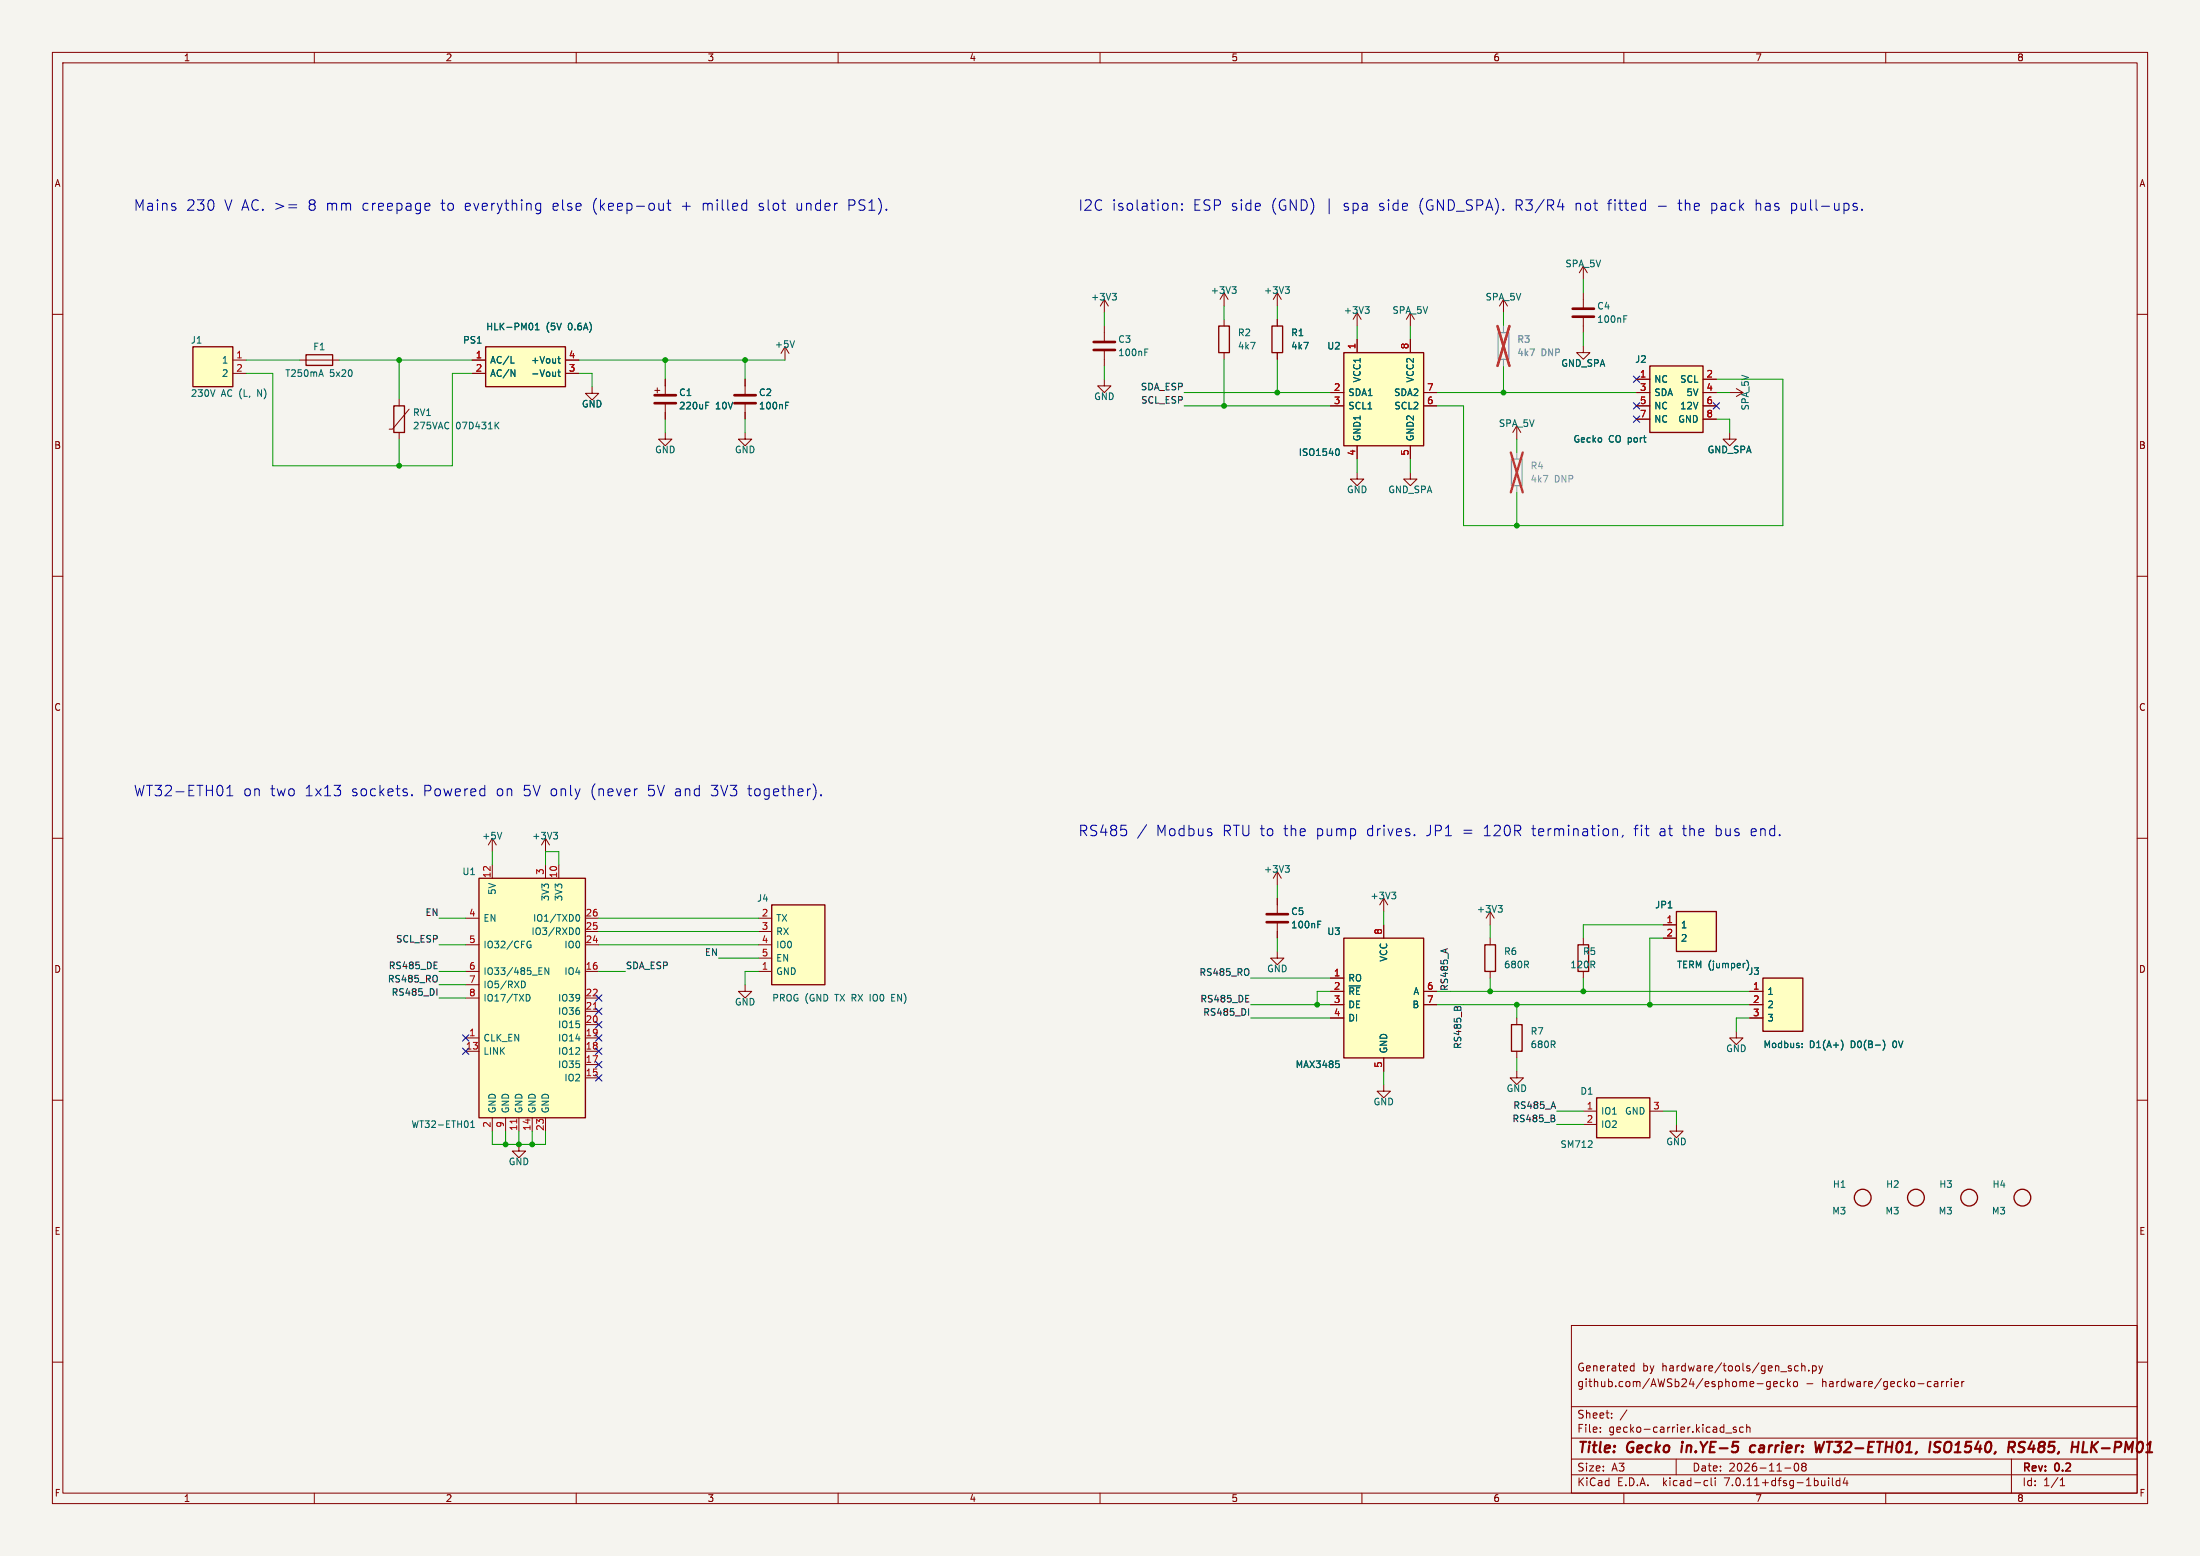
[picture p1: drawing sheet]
<svg xmlns="http://www.w3.org/2000/svg" width="420mm" height="297mm" viewBox="0 0 420 297" stroke-linecap="round" stroke-linejoin="round" font-family="sans-serif">
<path d="M0 0h420v297h-420z" fill="#f5f4ef" stroke="#f5f4ef" stroke-width=".19"/>
<g fill="none" stroke="#840000" stroke-width=".19">
<path d="M10 10h400v277h-400zM12 12h396v273h-396zM60 10v2M110 10v2M160 10v2M210 10v2M260 10v2M310 10v2M360 10v2M10 60h2M210.1 58.4l.7-1.2 .8 1.2M210.8 57.2v2.5"/>
<path d="M232.9 57.2l.8-1.3 .7 1.3M233.7 55.9v2.5M243.1 57.2l.7-1.3 .8 1.3M243.8 55.9v2.5M259.1 59.7v2.5M269.2 59.7v2.5M286.3 58.4l.7-1.2 .8 1.2M287 57.2v2.5M301.5 52.1l.8-1.3 .7 1.3M302.3 50.8v2.5M302.3 55.9v3M408 60h2"/>
<path d="M44.4 68.7h2.6M44.4 71.3h2.6M57.1 68.7h7.7M76.2 76.2v1.3M78.1 78.1l-3.2 3.8h-.6M90.2 68.7h2.5M90.2 71.3h2.5M107.9 68.7h2.6M107.9 71.3h2.6M113 73.8v1.3h1.3l-1.3 1.3-1.2-1.3h1.2M127 72.4v3M127 77v3"/>
<path d="M142.2 72.4v3M142.2 77v3M149.1 67.5l.8-1.3 .7 1.3M149.9 66.2v2.5M210.8 72.4v1.3h1.3l-1.3 1.2-1.3-1.2h1.3M210.8 62.2v3.1M210.8 66.8v3.1M233.7 61v1.2M233.7 67.3v1.3M243.8 61v1.2M243.8 67.3v1.3M254 74.9h2.5"/>
<path d="M254 77.5h2.5M258.3 61l.8-1.3 .7 1.3M259.1 64.8v2.5M268.5 61l.7-1.3 .8 1.3M269.2 64.8v2.5M271.8 74.9h2.5M271.8 77.5h2.5M302.3 66v1.3h1.2l-1.2 1.3-1.3-1.3h1.3M302.3 60.5v3M312.4 72.4h2.6M312.4 74.9h2.6M312.4 77.5h2.6"/>
<path d="M325.1 72.4h2.6M325.1 74.9h2.6M325.1 77.5h2.6M330.2 74.9h2.5M331.5 74.2l1.2 .7-1.2 .8M76.2 82.6v1.2M127 82.6v1.2h1.3l-1.3 1.3-1.3-1.3h1.3M142.2 82.6v1.2h1.3l-1.3 1.3-1.2-1.3h1.2M259.1 90.2v1.2h1.2l-1.2 1.3-1.3-1.3h1.3M259.1 85.1v2.5M269.2 90.2v1.2h1.3l-1.3 1.3-1.2-1.3h1.2M269.2 85.1v2.5"/>
<path d="M288.8 82.6l.8-1.3 .7 1.3M289.6 81.3v2.5M312.4 80h2.6M325.1 80h2.6M330.2 82.6v1.2h1.3l-1.3 1.3-1.3-1.3h1.3M10 110h2M408 110h2M10 160h2M408 160h2M88.9 175.3h2.5M93.2 161.3l.8-1.3 .7 1.3M94 160v2.6"/>
<path d="M94 165.1v2.5M103.4 161.3l.7-1.3 .8 1.3M104.1 160v2.6M104.1 165.1v2.5M106.7 165.1v2.5M111.8 177.8h2.5M111.8 175.3h2.5M144.8 177.8h2.5M144.8 175.3h2.5M243.1 167.6l.7-1.2 .8 1.2M243.8 166.4v2.5M243.8 171.5v3"/>
<path d="M243.8 176v3.1M263.4 172.7l.8-1.2 .7 1.2M264.2 171.5v2.5M264.2 176.5v2.6M283.7 175.3l.8-1.3 .7 1.3M284.5 174v2.5M284.5 179.1v1.2M302.3 179.1v1.2M317.5 176.5h2.5M317.5 179.1h2.5M88.9 198.1h2.5M88.9 185.4h2.5"/>
<path d="M88.9 190.5h2.5M88.9 180.3h2.5M88.9 188h2.5M111.8 198.1h2.5M111.8 185.4h2.5M111.8 195.6h2.5M111.8 193h2.5M111.8 190.5h2.5M111.8 180.3h2.5M142.2 188v1.2h1.3l-1.3 1.3-1.2-1.3h1.2M144.8 185.4h2.5M144.8 180.3h2.5"/>
<path d="M144.8 182.9h2.5M243.8 181.6v1.3h1.3l-1.3 1.3-1.2-1.3h1.2M254 186.7h2.5M254 189.2h2.5M254 191.8h2.5M254 194.3h2.5M271.8 189.2h2.5M271.8 191.8h2.5M284.5 185.4v1.3M289.6 194.3v1.3M302.3 185.4v1.3M331.5 196.9v1.2h1.2l-1.2 1.3-1.3-1.3h1.3"/>
<path d="M334 189.2h2.5M334 191.8h2.5M334 194.3h2.5M10 210h2M88.9 200.7h2.5M94 213.4v2.5M96.5 213.4v2.5M99.1 218.4v1.3h1.2l-1.2 1.3-1.3-1.3h1.3M99.1 213.4v2.5M101.6 213.4v2.5M104.1 213.4v2.5M111.8 200.7h2.5"/>
<path d="M111.8 205.7h2.5M111.8 203.2h2.5M264.2 207v1.3h1.2l-1.2 1.3-1.3-1.3h1.3M264.2 201.9v2.6M289.6 204.5v1.2h1.2l-1.2 1.3-1.3-1.3h1.3M289.6 200.7v1.2M302.3 212.1h2.5M302.3 214.6h2.5M315 212.1h2.5M320 214.6v1.3h1.3l-1.3 1.3-1.2-1.3h1.2M408 210h2M10 260h2"/>
<path d="M300 253h108v32h-108zM408 260h2M300 278.5h108M300 274.5h108M300 268.5h108M305.5 273.2v.2M305.5 272.5v.1M307.7 270.5v.2M307.7 269.8v.1M310.6 269.1l-1.3 1.9M311.4 261.6h.5M311.4 260.8h.5"/>
<path d="M311.9 260.2v1.5M320 278.5v3M329.4 273.5h1.2M331.4 272.5l-.3-.1-.2 .2v.2l.5 .2v.3h-.5M332.8 272.5l-.4-.1-.3 .3 .1 .6h.6M333.4 272.5l.3-.1 .3 .1 .1 .9M333.4 271.9v1.5M335.4 264.1h1.2M337.9 263.8l-.4-.1-.3 .3 .2 .6h.5M337.9 263.7v1.2l-.2 .3-.4-.1M338.6 264.2l.7-.2-.1-.2-.4-.1-.2 .2 .1 .7h.5M340.6 263.8l-.4-.1-.3 .3 .1 .6h.6"/>
<path d="M341.2 263.2v1.5M341.4 264.1l.4 .6M341.8 263.7l-.6 .6M342.5 263.8l.4-.1 .3 .3v.4l-.3 .3-.4-.1-.1-.2zM342.7 279.4l.2-.1a.8 .8 0 0 1 .5 .7 .8 .8 0 0 1-.5 .8 1 1 0 0 1-.2-1.4zM342.9 260.7l.4 .1M343.3 261.6l-.4 .1M343.9 260.2v1.5M343.9 260.8l.3-.1 .3 .1 .1 .9M344.2 279.9l-.3-.3 .3-.3h.3l.3 .3-.3 .3M344.2 279.9l-.3 .3v.3l.3 .3h.3l.3-.3-.1-.4-.2-.2M344.2 279.9h.3"/>
<path d="M344.9 264.1h1.2M345.3 261.5v.2M346 260.8l.4-.1 .3 .3-.1 .6h-.6M346 260.7v1.5M347.2 260.7l.4 1M347.6 261.7l-.4 .5M347.9 260.7l-.3 1M370.7 263.7v1M371.1 263.7l-.3 .1-.1 .2M371.6 263.7v1M372 263.7l-.3 .1-.1 .2M372.5 263.2v.1"/>
<path d="M372.5 263.7v1M373.2 264.2l.7-.2-.1-.2-.4-.1-.2 .2v.7h.6M374.5 263.7v1M374.9 263.7l-.2 .1-.2 .2M384 278.5v6.5M60 285v2M110 285v2M160 285v2M210 285v2M260 285v2M300 281.5h108M310 285v2"/>
<path d="M325.6 282.6l.4 .1M326 283.5l-.4 .1M326.7 282.1v1.3l.2 .2M327.4 282.1v.1M327.4 282.6v1M340.7 280.2h1.2M349.1 282.1v.1M349.1 282.6v1M349.8 282.1v1.3l.2 .2M351.2 282.7l-.4-.1-.3 .3 .2 .6h.5M351.2 282.1v1.5M352.2 282l-.3 1.1h.9"/>
<path d="M352.6 282.6v1M360 285v2M393.3 283.6h.9M393.3 282.5l.4-.4v1.5"/>
</g>
<path d="M321.1 275.9l-.1 1.3M335.1 276a.66 .66 0 0 0-1 .3v.5l.1 .3h.8M346.5 275.2l.3 2 .5-1.4 .2 1.4 .8-2M368.5 275.2l-.2 2M370.5 275.3a.85 .85 0 0 0-1 .1 .45 .45 0 0 0 .2 .8l.5 .1a.51 .51 0 0 1 .1 .6 .51 .51 0 0 1-.4 .3l-.7-.1M383.6 275.2l.9 .1a.58 .58 0 0 1-.3 1h-.7M383.9 276.3l.6 .9M386.6 275.3a.85 .85 0 0 0-1 .1 .45 .45 0 0 0 .2 .8l.5 .1a.51 .51 0 0 1 .1 .6 .51 .51 0 0 1-.4 .3l-.7-.1M397.8 275.2l-.3 2h1M399.4 275.2l-.3 2M400.5 275.2l-1.2 1.1" fill="none" stroke="#840000" stroke-width=".4"/>
<g fill="#ffffc2" stroke="#ffffc2" stroke-width=".19">
<path d="M315 69.9h10.1v12.7h-10.1z"/>
<path d="M256.5 179.1h15.3v22.8h-15.3z"/>
<path d="M256.5 67.3h15.3v17.8h-15.3z"/>
<path d="M336.5 186.7h7.7v10.2h-7.7z"/>
<path d="M91.4 167.6h20.4v45.8h-20.4z"/>
<path d="M147.3 172.7h10.2v15.3h-10.2z"/>
<path d="M36.8 66.2h7.6v7.6h-7.6z"/>
<path d="M92.7 66.2h15.2v7.6h-15.2z"/>
<path d="M320 174h7.7v7.6h-7.7z"/>
<path d="M304.8 209.6h10.2v7.6h-10.2z"/>
</g>
<g fill="none" stroke="#840000" stroke-width=".25">
<path d="M36.8 66.2h7.6v7.6h-7.6zM58.4 67.7h5.1v2h-5.1zM75.2 77.5h2v5.1h-2zM92.7 66.2h15.2v7.6h-15.2zM232.7 62.2h2v5.1h-2zM242.8 62.2h2.1v5.1h-2.1zM256.5 67.3h15.3v17.8h-15.3zM315 69.9h10.1v12.7h-10.1zM91.4 167.6h20.4v45.8h-20.4zM147.3 172.7h10.2v15.3h-10.2zM256.5 179.1h15.3v22.8h-15.3zM320 174h7.7v7.6h-7.7z"/>
<path d="M283.5 180.3h2v5.1h-2zM288.5 195.6h2.1v5.1h-2.1zM301.2 180.3h2.1v5.1h-2.1zM336.5 186.7h7.7v10.2h-7.7zM304.8 209.6h10.2v7.6h-10.2z"/>
<circle cx="355.6" cy="228.6" r="1.6"/>
<circle cx="365.8" cy="228.6" r="1.6"/>
<circle cx="375.9" cy="228.6" r="1.6"/>
<circle cx="386.1" cy="228.6" r="1.6"/>
</g>
<g fill="none" stroke="#006464" stroke-width=".19">
<path d="M212.3 56h.8l-.4 .5M212.9 56.5l.2 .2v.3l-.2 .3M235.2 54.7h.8l-.4 .5M235.7 55.2l.3 .3v.3l-.3 .2M245.4 54.7h.7l-.4 .5M245.9 55.2l.2 .3v.3l-.2 .2M260.6 58.5h.8l-.4 .5M261.1 59l.3 .3v.3l-.3 .2M61.3 70.6l.4 1.2M97.6 69.3h.6M97.6 70.6l.7 1.2v-1.2M101.6 61.8l.1 .4-.1 .6"/>
<path d="M102.2 63h.7M102.2 62.1l.4-.4v1.3M106.5 71h.5M106.5 68.5h.5M106.7 68v1.1l.3 .2M106.7 70.6v1.1l.3 .1M134.7 77.4h.5M134.7 76.8h.6M150 77.4h.4M150 76.8h.6M151.7 65l-.4 1.3M218.6 67.2h.4"/>
<path d="M218.6 66.6h.6M310 60.9h.4M310 60.3h.6M94.7 81.1l.5 .8M95.2 80.6l-.7 .7M255.3 85.7a.68 .68 0 0 1 .4 .6 .68 .68 0 0 1-.4 .6M95.8 158.9l-.4 1.2M105.7 158.9h.7l-.4 .5M106.2 159.4l.2 .2v.3l-.2 .2M101.3 179.7l-.3-.1-.3 .2M109.9 177.6l.3-.5a.68 .68 0 0 1 .5 .6 .68 .68 0 0 1-.5 .7l-.3-.5M110.1 174.7l.1-.1a.68 .68 0 0 1 .5 .6 .68 .68 0 0 1-.5 .6l-.1-.1"/>
<path d="M245.4 165.2h.7l-.4 .5M245.9 165.7l.2 .2v.3l-.2 .3M251.6 176.4h.4M251.6 175.8h.6M265.7 170.3h.8l-.5 .5M266.2 170.8l.3 .2v.3l-.3 .3M286 172.8h.8l-.4 .5M286.5 173.3l.3 .3v.3l-.3 .2M99.6 187.3a.64 .64 0 0 1 .7 .6 .64 .64 0 0 1-.7 .6M100.5 189.8a.64 .64 0 0 1 .7 .6 .64 .64 0 0 1-.7 .7M101.1 180.4h.3l-.1 .5h-.3l-.3-.2M102.9 186h.6"/>
<path d="M102.9 184.7h.6M104.8 184.7v1.3l-.8-1.3v1.3M170.2 190.4h.5M170.8 189.8h-.6v1.3h.6M333 183.9h.2M333.5 183.3l.3 .5v.9M344 199.8v.2M344 199.2v.1M351.5 198.6a1.49 1.49 0 0 1 0 1.8M359.5 198.5a1.46 1.46 0 0 1 0 2M89.9 215.2h.7M89.9 214.3l.3-.4v1.3"/>
<path d="M255 202.5h.6M255.4 203l.3 .2v.3l-.3 .3M303.2 219h.7M303.9 217.9v.4"/>
</g>
<path d="M286 63.5h2v5.1h-2zM288.5 87.6h2.1v5.1h-2.1z" fill="none" stroke="#9c9b98" stroke-width=".25"/>
<path d="M287 62.2v1.3M287 68.6v1.3M289.6 86.4v1.2M289.6 92.7v1.3" fill="none" stroke="#9c9b98" stroke-width=".19"/>
<path d="M285.9 62.2l2.3 7.7M288.2 62.2l-2.3 7.7M288.4 86.4l2.3 7.6M290.7 86.4l-2.3 7.6" fill="none" stroke="#eb3a3d" stroke-width=".46"/>
<path d="M300.2 58.9h4.1M125 77h4M125 75.4h4M140.2 77h4.1M140.2 75.4h4.1M208.8 66.8h4.1M208.8 65.3h4.1M300.2 60.5h4.1M241.8 176h4.1M241.8 174.5h4.1" fill="none" stroke="#840000" stroke-width=".51"/>
<path d="M113.3 192.6h.7M98.6 213.7v.7" fill="none" stroke="#a90000" stroke-width=".19"/>
<path d="M82.9 184.9h.6M82.9 183.6h.6M83.4 188.7v1.3M237.8 191.3h.6M237.8 190h.6M238.4 192.5v1.3M277.7 192.2h.4M278.3 192.2l.2-.1 .3 .1M296.7 213.5l.1 .2-.1 .4M296.7 213v.3" fill="none" stroke="#0f0f0f" stroke-width=".19"/>
<g fill="none" stroke="#0000c2" stroke-width=".19">
<path d="M55.1 39.1h1.5M55.1 39.7h1.5M81.4 38.8l.6 .1 .1 .4-1 .2M102.5 38.9l.1-.1 .6 .1M103.2 38.8v1.6a.54 .54 0 0 1-.8 .3M126.6 39.9a.54 .54 0 0 1-.7 .1M126.6 38.8v1.3M127.3 38.8h.8M127.6 38.1v1.8l.1 .1 .4 .1M142.4 38.8l.1 .1M142.5 38.1v2M223.8 39a.5 .5 0 0 1 .9 .1v1"/>
<path d="M225.6 39.9v.2M225.6 38.9v.2M297.4 39.5h1.2M298.3 38.8v1.3M313.9 38.8l.2 .1M314.1 38.1v2M354.5 38.9l-.5-.1-.3 .3 .1 .3 .7 .2 .1 .2-.1 .2h-.8M355.5 39.9l.1 .1-.1 .1M355.5 39.9v.2M82 40l-.6 .1M102.5 40h.7M142.5 40l-.1 .1"/>
<path d="M314.1 40l-.2 .1M43.3 151.9h1.2M43.3 150.5l.6-.6v2M78.6 151.7v.2M156.7 151.7v.2M218.9 157.4l-1.7 2.6M270 159.3l.1 .1-.1 .1M270 159.3v.2M308 158.3h.7l.1 1.2M309.8 159.4l-.2 .4"/>
</g>
<g fill="none" stroke="#009600" stroke-width=".19">
<path d="M210.8 59.7v2.5M233.7 58.4v2.6M243.8 58.4v2.6M287 59.7v2.5M302.3 53.3v2.6M47 68.7h10.1M47 71.3h5.1v17.6h34.3v-17.6h3.8M64.8 68.7h25.4M76.2 68.7v7.5M110.5 68.7h39.4M110.5 71.3h2.5v2.5M127 68.7v3.7"/>
<path d="M142.2 68.7v3.7M210.8 69.9v2.5M226.1 77.5h27.9M226.1 74.9h27.9M233.7 68.6v8.9M243.8 68.6v6.3M259.1 62.2v2.6M269.2 62.2v2.6M274.3 74.9h38.1M287 69.9v5M302.3 63.5v2.5M327.7 72.4h12.7v27.9h-61v-22.8h-5.1"/>
<path d="M327.7 74.9h2.5M76.2 83.8v5.1M127 80v2.6M142.2 80v2.6M259.1 87.6v2.6M269.2 87.6v2.6M289.6 83.8v2.6M289.6 94v6.3M327.7 80h2.5v2.6M83.8 175.3h5.1M94 162.6v2.5M104.1 165.1v-2.5h2.6v2.5"/>
<path d="M114.3 177.8h30.5M114.3 175.3h30.5M243.8 168.9v2.6M243.8 179.1v2.5M264.2 174v2.5M284.5 176.5v2.6M317.5 176.5h-15.2v2.6M317.5 179.1h-2.5v12.7M83.8 190.5h5.1M83.8 185.4h5.1M83.8 180.3h5.1M83.8 188h5.1"/>
<path d="M114.3 185.4h5.1M114.3 180.3h30.5M137.2 182.9h7.6M144.8 185.4h-2.6v2.6M238.8 191.8h15.2M238.8 194.3h15.2M238.8 186.7h15.2M254 189.2h-2.5v2.6M274.3 191.8h59.7M274.3 189.2h59.7M284.5 186.7v2.5M289.6 191.8v2.5"/>
<path d="M302.3 186.7v2.5M334 194.3h-2.5v2.6M94 215.9v2.5h10.1v-2.5M96.5 215.9v2.5M99.1 215.9v2.5M101.6 215.9v2.5M264.2 204.5v2.5M289.6 201.9v2.6M297.2 212.1h5.1M297.2 214.6h5.1M317.5 212.1h2.5v2.5"/>
</g>
<g fill="none" stroke="#000084" stroke-width=".19">
<path d="M311.8 79.4l1.2 1.2M311.8 76.9l1.2 1.2M311.8 71.8l1.2 1.2M313 79.4l-1.2 1.2M313 76.9l-1.2 1.2M313 71.8l-1.2 1.2M327.1 76.9l1.2 1.2M328.3 76.9l-1.2 1.2M88.3 197.5l1.2 1.2M89.5 197.5l-1.2 1.2M113.7 192.4l1.2 1.2M113.7 189.9l1.2 1.2"/>
<path d="M113.7 195l1.2 1.2M113.7 197.5l1.2 1.2M114.9 192.4l-1.2 1.2M114.9 189.9l-1.2 1.2M114.9 195l-1.2 1.2M114.9 197.5l-1.2 1.2M88.3 200.1l1.2 1.2M89.5 200.1l-1.2 1.2M113.7 200.1l1.2 1.2M113.7 202.6l1.2 1.2M113.7 205.1l1.2 1.2M114.9 200.1l-1.2 1.2"/>
<path d="M114.9 202.6l-1.2 1.2M114.9 205.1l-1.2 1.2"/>
</g>
<g fill="#009600" stroke="#009600" stroke-width=".19">
<circle cx="127" cy="68.7" r=".46"/>
<circle cx="76.2" cy="88.9" r=".46"/>
<circle cx="76.2" cy="68.7" r=".46"/>
<circle cx="142.2" cy="68.7" r=".46"/>
<circle cx="289.6" cy="100.3" r=".46"/>
<circle cx="287" cy="74.9" r=".46"/>
<circle cx="101.6" cy="218.4" r=".46"/>
<circle cx="96.5" cy="218.4" r=".46"/>
<circle cx="99.1" cy="218.4" r=".46"/>
<circle cx="233.7" cy="77.5" r=".46"/>
<circle cx="243.8" cy="74.9" r=".46"/>
<circle cx="251.5" cy="191.8" r=".46"/>
<circle cx="315" cy="191.8" r=".46"/>
<circle cx="302.3" cy="189.2" r=".46"/>
<circle cx="289.6" cy="191.8" r=".46"/>
<circle cx="284.5" cy="189.2" r=".46"/>
</g>
<g font-size="2.8" fill="#0000c2">
<text x="25.4" y="40.4">Mains</text>
<text x="35.5" y="40.4">230</text>
<text x="42.8" y="40.4">V AC. &gt;=</text>
<text x="58.8" y="40.4">8 mm</text>
<text x="69.2" y="40.4">creepage</text>
<text x="84.3" y="40.4">to</text>
<text x="88.9" y="40.4">everything</text>
<text x="105.7" y="40.4">else</text>
<text x="113.4" y="40.4">(keep-out</text>
<text x="130.4" y="40.4">+</text>
<text x="134.4" y="40.4">milled</text>
<text x="145.2" y="40.4">slot</text>
<text x="152.4" y="40.4">under</text>
<text x="162.4" y="40.4">PS1).</text>
<text x="205.7" y="40.4">I2C</text>
<text x="212.2" y="40.4">isolation:</text>
<text x="227.7" y="40.4">ESP side</text>
<text x="242.6" y="40.4">(GND)</text>
<text x="253" y="40.4">|</text>
<text x="256.5" y="40.4">spa</text>
<text x="263.3" y="40.4">side</text>
<text x="271" y="40.4">(GND_SPA).</text>
<text x="289.4" y="40.4">R3/R4</text>
<text x="300.9" y="40.4">not</text>
<text x="307.2" y="40.4">fitted</text>
<text x="316.7" y="40.4">-</text>
<text x="320.8" y="40.4">the</text>
<text x="327" y="40.4">pack</text>
<text x="335.5" y="40.4">has</text>
<text x="342.4" y="40.4">pull-ups.</text>
<text x="25.4" y="152.2">WT32-ETH01</text>
<text x="46.3" y="152.2">on</text>
<text x="51.5" y="152.2">two</text>
<text x="58.1" y="152.2">1x13</text>
<text x="67.1" y="152.2">sockets.</text>
<text x="80.8" y="152.2">Powered</text>
<text x="94.8" y="152.2">on</text>
<text x="100" y="152.2">5V only</text>
<text x="113" y="152.2">(never</text>
<text x="123.9" y="152.2">5V and</text>
<text x="136.1" y="152.2">3V3</text>
<text x="143.2" y="152.2">together).</text>
<text x="205.7" y="159.8">RS485</text>
<text x="220.6" y="159.8">Modbus</text>
<text x="233.3" y="159.8">RTU to</text>
<text x="245.1" y="159.8">the</text>
<text x="251.3" y="159.8">pump</text>
<text x="261" y="159.8">drives.</text>
<text x="272.4" y="159.8">JP1</text>
<text x="279.4" y="159.8">=</text>
<text x="283.5" y="159.8">120R</text>
<text x="292.8" y="159.8">termination,</text>
<text x="312.3" y="159.8">fit</text>
<text x="317.1" y="159.8">at</text>
<text x="321.7" y="159.8">the</text>
<text x="327.9" y="159.8">bus</text>
<text x="334.8" y="159.8">end.</text>
</g>
<g font-size="2.8" fill="#840000">
<text x="301" y="277.9">Title:</text>
<text x="310.6" y="277.9">Gecko</text>
<text x="321.8" y="277.9">in.YE-5</text>
<text x="335.8" y="277.9">carrier:</text>
<text x="349" y="277.9">WT32-ETH01,</text>
<text x="371.6" y="277.9">ISO1540,</text>
<text x="387.4" y="277.9">RS485,</text>
<text x="400.3" y="277.9">HLK-PM01</text>
</g>
<g font-size="2.1" fill="#840000">
<text x="301" y="262">Generated</text>
<text x="313.5" y="262">by</text>
<text x="317.3" y="262">hardware/tools/gen_sch.py</text>
<text x="301" y="265">github.com/AWSb24/esphome-gecko</text>
<text x="347.8" y="265">hardware/gecko-carrier</text>
<text x="301" y="273.7">File:</text>
<text x="301" y="271">Sheet:</text>
<text x="307.1" y="273.7">gecko-carrier.kicad_sch</text>
<text x="301" y="281.1">Size:</text>
<text x="307.6" y="281.1">A3</text>
<text x="323" y="281.1">Date:</text>
<text x="330" y="281.1">2026-11-08</text>
<text x="386" y="281.3">Rev:</text>
<text x="392.4" y="281.3">0.2</text>
<text x="301" y="283.9">KiCad</text>
<text x="308.7" y="283.9">E.D.A.</text>
<text x="317.6" y="283.9">kicad-cli</text>
<text x="329.5" y="283.9">7.0.11+dfsg-1build4</text>
<text x="386" y="283.9">Id:</text>
<text x="390.1" y="283.9">1/1</text>
</g>
<g font-size="1.8" fill="#840000">
<text x="35" y="11.9">1</text>
<text x="85" y="11.9">2</text>
<text x="135" y="11.9">3</text>
<text x="185" y="11.9">4</text>
<text x="235" y="11.9">5</text>
<text x="285" y="11.9">6</text>
<text x="335" y="11.9">7</text>
<text x="385" y="11.9">8</text>
<text x="10.3" y="35.9">A</text>
<text x="408.3" y="35.9">A</text>
<text x="124.6" y="75.3">+</text>
<text x="10.3" y="85.9">B</text>
<text x="408.2" y="85.9">B</text>
<text x="10.3" y="135.9">C</text>
<text x="408.2" y="135.9">C</text>
<text x="10.3" y="185.9">D</text>
<text x="408.2" y="185.9">D</text>
<text x="10.3" y="235.9">E</text>
<text x="408.3" y="235.9">E</text>
<text x="10.3" y="285.9">F</text>
<text x="35" y="286.9">1</text>
<text x="85" y="286.9">2</text>
<text x="135" y="286.9">3</text>
<text x="185" y="286.9">4</text>
<text x="235" y="286.9">5</text>
<text x="285" y="286.9">6</text>
<text x="335" y="286.9">7</text>
<text x="385" y="286.9">8</text>
<text x="408.3" y="285.9">F</text>
</g>
<g font-size="1.8" fill="#006464">
<text x="298.7" y="51.2">SPA_5V</text>
<text x="208.2" y="57.6">+3V3</text>
<text x="231" y="56.3">+3V3</text>
<text x="241.2" y="56.3">+3V3</text>
<text x="283.5" y="57.6">SPA_5V</text>
<text x="304.8" y="59.3">C4</text>
<text x="36.3" y="65.8">J1</text>
<text x="88.3" y="65.8">PS1</text>
<text x="92.7" y="63.2">HLK-PM01</text>
<text x="104.2" y="63.2">(5V</text>
<text x="108.5" y="63.2">0.6A)</text>
<text x="213.4" y="65.6">C3</text>
<text x="236.2" y="64.4">R2</text>
<text x="246.4" y="64.4">R1</text>
<text x="256.4" y="60.1">+3V3</text>
<text x="265.7" y="60.1">SPA_5V</text>
<text x="304.8" y="61.8">100nF</text>
<text x="42.3" y="69.6">1</text>
<text x="59.7" y="67.1">F1</text>
<text x="93.5" y="69.6">AC/L</text>
<text x="101.3" y="69.6">+Vout</text>
<text x="147.8" y="66.6">+5V</text>
<text x="213.4" y="68.2">100nF</text>
<text x="236.2" y="66.9">4k7</text>
<text x="246.4" y="66.9">4k7</text>
<text x="253.3" y="66.9">U2</text>
<text x="298" y="70.2">GND_SPA</text>
<text x="312.1" y="69.4">J2</text>
<text x="36.3" y="75.9">230V</text>
<text x="42.2" y="75.9">AC (L,</text>
<text x="42.3" y="72.1">2</text>
<text x="49.4" y="75.9">N)</text>
<text x="54.4" y="72.1">T250mA</text>
<text x="62.9" y="72.1">5x20</text>
<text x="93.5" y="72.1">AC/N</text>
<text x="101.3" y="72.1">-Vout</text>
<text x="111" y="78">GND</text>
<text x="129.5" y="75.8">C1</text>
<text x="144.8" y="75.8">C2</text>
<text x="208.8" y="76.6">GND</text>
<text x="257.3" y="75.8">SDA1</text>
<text x="259.9" y="73.1" transform="rotate(-90 259.9 73.1)">VCC1</text>
<text x="266" y="75.8">SDA2</text>
<text x="270.1" y="73.1" transform="rotate(-90 270.1 73.1)">VCC2</text>
<text x="315.7" y="73.3">NC</text>
<text x="315.7" y="75.8">SDA</text>
<text x="320.6" y="73.3">SCL</text>
<text x="321.9" y="75.8">5V</text>
<text x="78.7" y="79.6">RV1</text>
<text x="78.7" y="82.1">275VAC</text>
<text x="87" y="82.1">07D431K</text>
<text x="129.5" y="78.3">220uF</text>
<text x="136.6" y="78.3">10V</text>
<text x="144.8" y="78.3">100nF</text>
<text x="257.3" y="78.3">SCL1</text>
<text x="266.1" y="78.3">SCL2</text>
<text x="286" y="81.7">SPA_5V</text>
<text x="315.7" y="78.3">NC</text>
<text x="315.7" y="80.9">NC</text>
<text x="320.3" y="80.9">GND</text>
<text x="320.6" y="78.3">12V</text>
<text x="334.1" y="78.4" transform="rotate(-90 334.1 78.4)">SPA_5V</text>
<text x="125" y="86.7">GND</text>
<text x="140.2" y="86.7">GND</text>
<text x="247.8" y="87.2">ISO1540</text>
<text x="259.9" y="84.3" transform="rotate(-90 259.9 84.3)">GND1</text>
<text x="270.1" y="84.3" transform="rotate(-90 270.1 84.3)">GND2</text>
<text x="300.3" y="84.7">Gecko</text>
<text x="307.1" y="84.7">CO port</text>
<text x="325.9" y="86.7">GND_SPA</text>
<text x="257" y="94.3">GND</text>
<text x="264.9" y="94.3">GND_SPA</text>
<text x="91.9" y="160.4">+5V</text>
<text x="101.5" y="160.4">+3V3</text>
<text x="88.2" y="167.2">U1</text>
<text x="241.2" y="166.8">+3V3</text>
<text x="94.8" y="170.9" transform="rotate(-90 94.8 170.9)">5V</text>
<text x="105" y="172.1" transform="rotate(-90 105 172.1)">3V3</text>
<text x="107.5" y="172.1" transform="rotate(-90 107.5 172.1)">3V3</text>
<text x="144.4" y="172.3">J4</text>
<text x="261.5" y="171.9">+3V3</text>
<text x="315.9" y="173.6">JP1</text>
<text x="92.2" y="176.1">EN</text>
<text x="101.4" y="178.7">IO3/RXD0</text>
<text x="101.7" y="176.1">IO1/TXD0</text>
<text x="148.1" y="176.1">TX</text>
<text x="148.1" y="178.7">RX</text>
<text x="246.4" y="174.9">C5</text>
<text x="246.4" y="177.4">100nF</text>
<text x="253.3" y="178.7">U3</text>
<text x="281.8" y="174.4">+3V3</text>
<text x="320.8" y="177.4">1</text>
<text x="320.8" y="179.9">2</text>
<text x="92.2" y="181.2">IO32/CFG</text>
<text x="107.7" y="181.2">IO0</text>
<text x="148.1" y="181.2">IO0</text>
<text x="148.1" y="183.7">EN</text>
<text x="241.8" y="185.8">GND</text>
<text x="265" y="183.7" transform="rotate(-90 265 183.7)">VCC</text>
<text x="287" y="182.5">R6</text>
<text x="287" y="185">680R</text>
<text x="299.7" y="185">120R</text>
<text x="302.1" y="182.5">R5</text>
<text x="320.1" y="185">TERM (jumper)</text>
<text x="92.2" y="186.3">IO33/485_EN</text>
<text x="92.2" y="188.8">IO5/RXD</text>
<text x="92.2" y="191.4">IO17/TXD</text>
<text x="106.4" y="191.4">IO39</text>
<text x="107.7" y="186.3">IO4</text>
<text x="147.3" y="191.4">PROG (GND</text>
<text x="148.1" y="186.3">GND</text>
<text x="159.5" y="191.4">TX RX IO0</text>
<text x="170.8" y="191.4">EN)</text>
<text x="257.3" y="187.6">RO</text>
<text x="257.3" y="190.1">~{RE}</text>
<text x="269.7" y="190.1">A</text>
<text x="333.7" y="186.3">J3</text>
<text x="337.3" y="190.1">1</text>
<text x="106.4" y="196.4">IO15</text>
<text x="106.4" y="193.9">IO36</text>
<text x="140.2" y="192.1">GND</text>
<text x="257.3" y="192.6">DE</text>
<text x="257.3" y="195.2">DI</text>
<text x="269.5" y="192.6">B</text>
<text x="292.1" y="197.7">R7</text>
<text x="337.3" y="192.6">2</text>
<text x="337.3" y="195.2">3</text>
<text x="92.2" y="199">CLK_EN</text>
<text x="92.2" y="201.5">LINK</text>
<text x="106.4" y="201.5">IO12</text>
<text x="106.4" y="199">IO14</text>
<text x="265" y="201.2" transform="rotate(-90 265 201.2)">GND</text>
<text x="292.1" y="200.3">680R</text>
<text x="329.4" y="201">GND</text>
<text x="336.6" y="200.3">Modbus:</text>
<text x="345.4" y="200.3">D1(A+)</text>
<text x="353.4" y="200.3">D0(B-)</text>
<text x="361.6" y="200.3">0V</text>
<text x="106.4" y="204.1">IO35</text>
<text x="107.7" y="206.6">IO2</text>
<text x="247.2" y="204.1">MAX3485</text>
<text x="287.5" y="208.6">GND</text>
<text x="301.6" y="209.1">D1</text>
<text x="78.5" y="215.5">WT32-ETH01</text>
<text x="94.8" y="212.6" transform="rotate(-90 94.8 212.6)">GND</text>
<text x="97.4" y="212.6" transform="rotate(-90 97.4 212.6)">GND</text>
<text x="99.9" y="212.6" transform="rotate(-90 99.9 212.6)">GND</text>
<text x="102.5" y="212.6" transform="rotate(-90 102.5 212.6)">GND</text>
<text x="105" y="212.6" transform="rotate(-90 105 212.6)">GND</text>
<text x="262.1" y="211.2">GND</text>
<text x="305.6" y="213">IO1</text>
<text x="305.6" y="215.5">IO2</text>
<text x="310.1" y="213">GND</text>
<text x="297.8" y="219.3">SM712</text>
<text x="318" y="218.8">GND</text>
<text x="97" y="222.6">GND</text>
<text x="349.8" y="226.9">H1</text>
<text x="360" y="226.9">H2</text>
<text x="370.1" y="226.9">H3</text>
<text x="380.3" y="226.9">H4</text>
<text x="349.7" y="232">M3</text>
<text x="359.8" y="232">M3</text>
<text x="370" y="232">M3</text>
<text x="380.2" y="232">M3</text>
</g>
<g font-size="1.8" fill="#939391">
<text x="289.6" y="65.6">R3</text>
<text x="289.6" y="68.2">4k7</text>
<text x="294.2" y="68.2">DNP</text>
<text x="292.1" y="89.8">R4</text>
<text x="292.1" y="92.3">4k7</text>
<text x="296.7" y="92.3">DNP</text>
</g>
<g font-size="1.8" fill="#a90000">
<text x="45" y="68.5">1</text>
<text x="45" y="71">2</text>
<text x="90.7" y="68.5">1</text>
<text x="90.7" y="71">2</text>
<text x="108.5" y="71">3</text>
<text x="108.5" y="68.5">4</text>
<text x="258.8" y="66.7" transform="rotate(-90 258.8 66.7)">1</text>
<text x="269" y="66.7" transform="rotate(-90 269 66.7)">8</text>
<text x="254.6" y="74.7">2</text>
<text x="254.6" y="77.2">3</text>
<text x="272.3" y="77.2">6</text>
<text x="272.3" y="74.7">7</text>
<text x="313" y="72.1">1</text>
<text x="313" y="74.7">3</text>
<text x="313" y="77.2">5</text>
<text x="325.7" y="72.1">2</text>
<text x="325.7" y="74.7">4</text>
<text x="325.7" y="77.2">6</text>
<text x="313" y="79.8">7</text>
<text x="325.7" y="79.8">8</text>
<text x="258.8" y="87.1" transform="rotate(-90 258.8 87.1)">4</text>
<text x="269" y="87.1" transform="rotate(-90 269 87.1)">5</text>
<text x="93.7" y="167.7" transform="rotate(-90 93.7 167.7)">12</text>
<text x="103.9" y="167.1" transform="rotate(-90 103.9 167.1)">3</text>
<text x="106.4" y="167.7" transform="rotate(-90 106.4 167.7)">10</text>
<text x="89.5" y="175">4</text>
<text x="111.7" y="177.5">25</text>
<text x="111.7" y="175">26</text>
<text x="145.3" y="175">2</text>
<text x="145.3" y="177.5">3</text>
<text x="263.9" y="178.5" transform="rotate(-90 263.9 178.5)">8</text>
<text x="318.1" y="176.3">1</text>
<text x="318.1" y="178.8">2</text>
<text x="89.5" y="180.1">5</text>
<text x="89.5" y="185.2">6</text>
<text x="111.7" y="185.2">16</text>
<text x="111.7" y="180.1">24</text>
<text x="145.3" y="185.2">1</text>
<text x="145.3" y="180.1">4</text>
<text x="145.3" y="182.6">5</text>
<text x="89.5" y="187.7">7</text>
<text x="89.5" y="190.2">8</text>
<text x="111.7" y="190.2">22</text>
<text x="254.6" y="186.4">1</text>
<text x="254.6" y="189">2</text>
<text x="254.6" y="191.5">3</text>
<text x="272.3" y="189">6</text>
<text x="272.3" y="191.5">7</text>
<text x="334.6" y="189">1</text>
<text x="334.6" y="191.5">2</text>
<text x="89.5" y="197.9">1</text>
<text x="111.7" y="197.9">19</text>
<text x="111.7" y="195.3">20</text>
<text x="111.7" y="192.8">21</text>
<text x="254.6" y="194.1">4</text>
<text x="334.6" y="194.1">3</text>
<text x="88.9" y="200.4">13</text>
<text x="111.7" y="202.9">17</text>
<text x="111.7" y="200.4">18</text>
<text x="263.9" y="203.9" transform="rotate(-90 263.9 203.9)">5</text>
<text x="111.7" y="205.5">15</text>
<text x="93.7" y="215.3" transform="rotate(-90 93.7 215.3)">2</text>
<text x="96.3" y="215.3" transform="rotate(-90 96.3 215.3)">9</text>
<text x="98.8" y="215.9" transform="rotate(-90 98.8 215.9)">11</text>
<text x="101.3" y="215.9" transform="rotate(-90 101.3 215.9)">14</text>
<text x="103.9" y="215.9" transform="rotate(-90 103.9 215.9)">23</text>
<text x="302.8" y="211.8">1</text>
<text x="302.8" y="214.4">2</text>
<text x="315.5" y="211.8">3</text>
</g>
<g font-size="1.8" fill="#0f0f0f">
<text x="217.7" y="74.6">SDA_ESP</text>
<text x="217.8" y="77.1">SCL_ESP</text>
<text x="75.5" y="180">SCL_ESP</text>
<text x="81.1" y="174.9">EN</text>
<text x="74.1" y="185.1">RS485_DE</text>
<text x="119.4" y="185.1">SDA_ESP</text>
<text x="134.5" y="182.5">EN</text>
<text x="73.9" y="187.6">RS485_RO</text>
<text x="74.7" y="190.2">RS485_DI</text>
<text x="228.9" y="186.3">RS485_RO</text>
<text x="229.1" y="191.4">RS485_DE</text>
<text x="276.5" y="189.2" transform="rotate(-90 276.5 189.2)">RS485_A</text>
<text x="229.6" y="194">RS485_DI</text>
<text x="279" y="200.3" transform="rotate(-90 279 200.3)">RS485_B</text>
<text x="288.6" y="214.3">RS485_B</text>
<text x="288.8" y="211.7">RS485_A</text>
</g>
</svg>
